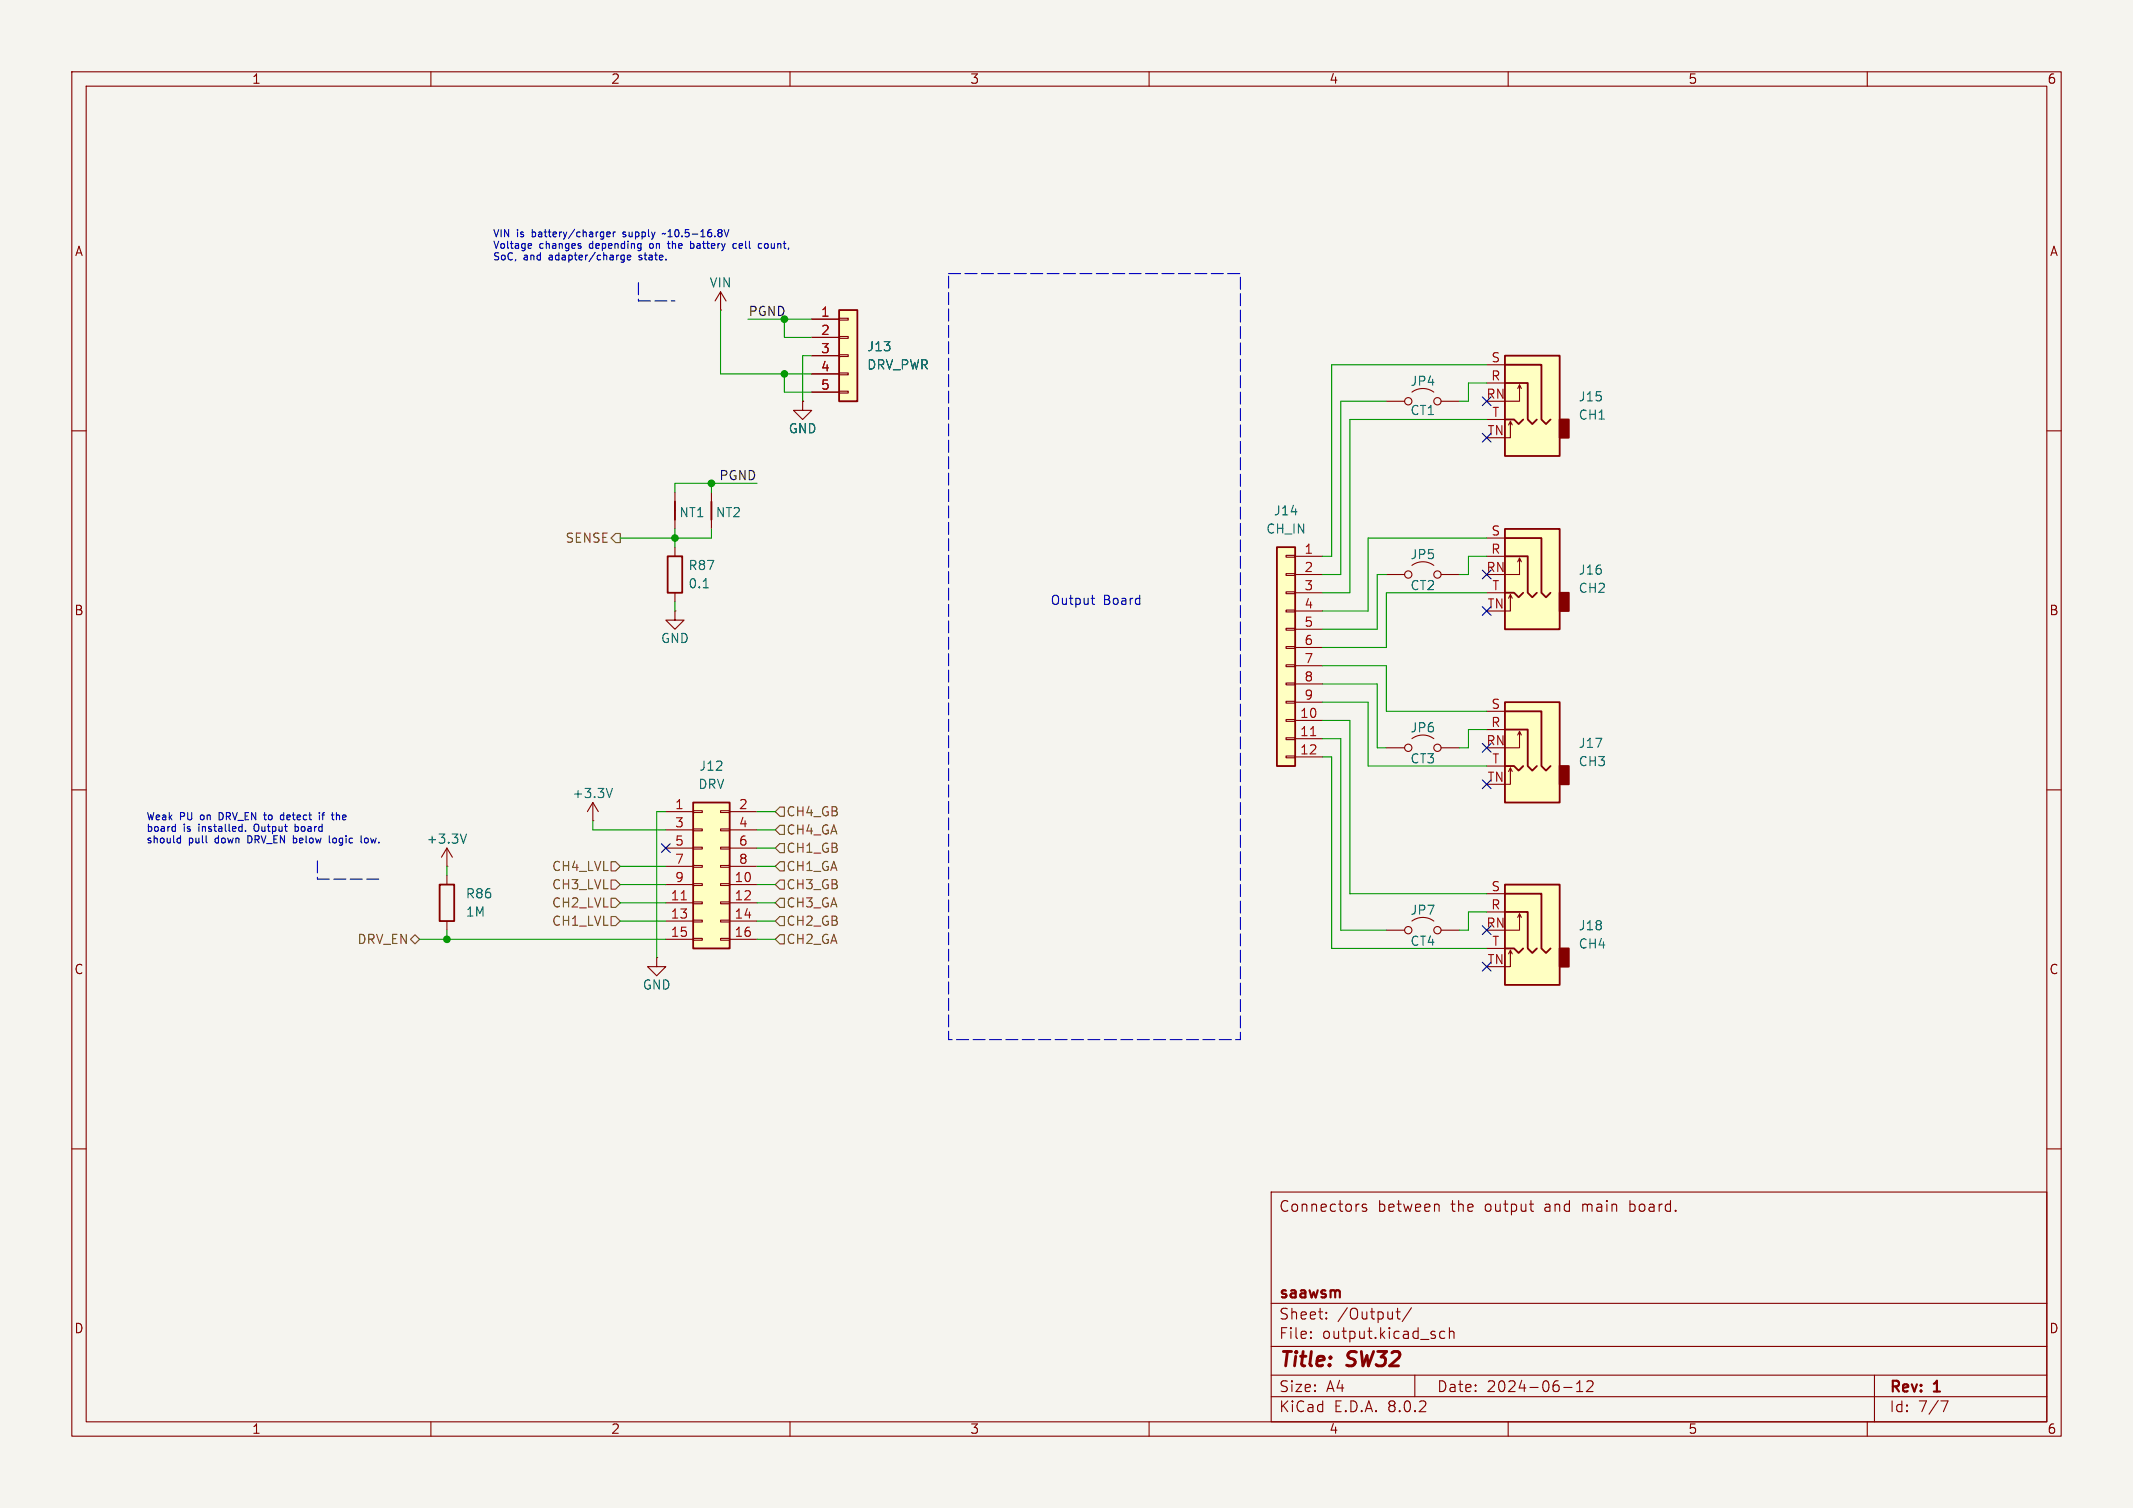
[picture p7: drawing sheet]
<svg xmlns="http://www.w3.org/2000/svg" width="297mm" height="210mm" viewBox="0 0 297 210" stroke-linecap="round" stroke-linejoin="round" font-family="sans-serif">
<path d="M0 0h297v210h-297z" fill="#f5f4ef" stroke="#f5f4ef" stroke-width=".14"/>
<g fill="none" stroke="#840000" stroke-width=".15">
<path d="M10 10h277v190h-277zM12 12h273v186h-273zM60 10v2M110 10v2M160 10v2M210 10v2M260 10v2M10 60h2M285 60h2M94 76.2v1.3M99.1 68.6v5.1M94 82.6v1.2"/>
<path d="M10 110h2M285 110h2M10 160h2M285 160h2M177 166h108v32h-108zM190.2 167.8l-.3-.1-.2 .2v.2l.5 .2 .1 .1-.1 .2-.1 .1-.4-.1M200.2 167.7l.2 .2v.8M213 167.7h.5M213.4 168.7h.1M60 198v2M110 198v2M160 198v2"/>
<path d="M177 194.5h108M177 191.5h108M177 187.5h108M177 181.5h108M182.5 186.3h.1l-.1 .1M182.5 186.3v.1M182.5 185.5v.1M182.5 185.5h.1l-.1 .1M184.7 183.6v.1M184.7 183.6h-.1l.1 .1M184.7 182.8v.1M184.7 182.8h-.1l.1 .1"/>
<path d="M194.4 182.7h.6M194.6 182.2v1.3l.1 .1 .3 .1M196.5 182.1l-1.3 2M197 191.5v3M201.2 185.5l-.5-.1-.2 .3v.4l.1 .2 .1 .1 .5-.1M201.8 185.5a.37 .37 0 0 1 .7 .1v.8M201.8 184.9v1.5M210 198v2M217.7 193.2h1.2M219.5 193.8h.9M219.5 192.7l.5-.4v1.5M221 192.4l.2-.1 .5 .1a.41 .41 0 0 1 0 .5l-.8 .9h.9"/>
<path d="M260 198v2M261 191.5v6.5M270.2 195.1h1l-.6 1.5"/>
</g>
<path d="M93 77.5h2v5.1h-2zM99.1 69.9v2.5" fill="none" stroke="#840000" stroke-width=".25"/>
<path d="M97.9 81.9h.8" fill="none" stroke="#006464" stroke-width=".15"/>
<path d="M177.8 76.2h2.5v30.5h-2.5z" fill="#ffffc2"/>
<g fill="none" stroke="#840000" stroke-width=".15">
<path d="M100.3 43.2h.1M100.3 40.6l-.7 1.3M100.3 40.6v2.6M100.3 40.6l.8 1.3M94 68.6v5.1M179.1 79.9h1.2v.2h-1.2zM179.1 77.3h1.2v.3h-1.2zM180.3 77.5h3.8M179.1 97.7h1.2v.2h-1.2zM179.1 95.1h1.2v.3h-1.2zM179.1 92.6h1.2v.2h-1.2zM179.1 90h1.2v.3h-1.2z"/>
<path d="M179.1 87.5h1.2v.3h-1.2zM179.1 85h1.2v.2h-1.2zM179.1 82.4h1.2v.3h-1.2zM180.3 80h3.8M180.3 82.6h3.8M180.3 85.1h3.8M180.3 87.6h3.8M180.3 90.2h3.8M180.3 92.7h3.8M180.3 95.3h3.8M180.3 97.8h3.8M179.1 105.3h1.2v.2h-1.2z"/>
<path d="M179.1 102.7h1.2v.3h-1.2zM179.1 100.2h1.2v.3h-1.2zM180.3 100.3h3.8M180.3 102.9h3.8M180.3 105.4h3.8"/>
</g>
<path d="M94 69.9v2.5M177.8 76.2h2.5v30.5h-2.5z" fill="none" stroke="#840000" stroke-width=".25"/>
<path d="M182.5 102.5h.7" fill="none" stroke="#a90000" stroke-width=".15"/>
<path d="M209.5 73.7h7.7v13.9h-7.7z" fill="#ffffc2"/>
<path d="M217.2 82.6h1.2v2.5h-1.2z" fill="#840000" stroke="#840000" stroke-width=".25"/>
<g fill="none" stroke="#840000" stroke-width=".15">
<path d="M207 77.5h2.5M207 74.9h2.5M211.6 77.7l-.3 .5M211.8 78.2l-.2-.5v2.3h-2.1M207 82.6h2.5M210.3 82.8l-.2 .5M210.6 83.3l-.3-.5v2.3h-.8M193 129.5h2.6M196.6 128.3a2.54 2.54 0 0 1 3 0M200.7 129.5h2.5"/>
<circle cx="196.1" cy="129.5" r=".51"/>
<circle cx="200.2" cy="129.5" r=".51"/>
</g>
<path d="M209.5 73.7h7.7v13.9h-7.7zM209.5 77.5h3.2v5.1l.7 .6 .6-.6M209.5 74.9h5.1v7.7l.7 .6 .6-.6M209.5 82.6h1.3l.7 .6 .6-.6" fill="none" stroke="#840000" stroke-width=".25"/>
<path d="M209.5 123.2h7.7v14h-7.7z" fill="#ffffc2"/>
<path d="M217.2 132.1h1.2v2.5h-1.2z" fill="#840000" stroke="#840000" stroke-width=".25"/>
<g fill="none" stroke="#840000" stroke-width=".15">
<path d="M111.8 55.9v1.3h1.2l-1.2 1.2-1.3-1.2h1.3M111.8 55.9h.1M82.5 114.3h.1M82.5 111.8l-.7 1.2M82.5 111.8v2.5M82.5 111.8l.8 1.2M207 127h2.5M207 124.5h2.5M207 132.1h2.5M210.3 132.3l-.2 .5M210.6 132.8l-.3-.5v2.3h-.8M211.6 127.3l-.3 .5"/>
<path d="M211.8 127.8l-.2-.5v2.2h-2.1"/>
</g>
<path d="M209.5 123.2h7.7v14h-7.7zM209.5 132.1h1.3l.7 .6 .6-.6M209.5 127h3.2v5.1l.7 .6 .6-.6M209.5 124.5h5.1v7.6l.7 .6 .6-.6" fill="none" stroke="#840000" stroke-width=".25"/>
<path d="M85.3 109.8l-.5 1.3" fill="none" stroke="#006464" stroke-width=".15"/>
<path d="M96.5 111.8h5.1v20.3h-5.1z" fill="#ffffc2"/>
<g fill="none" stroke="#840000" stroke-width=".15">
<path d="M92.7 113h3.8M92.7 115.6h3.8M92.7 118.1h3.8M96.5 118h1.3v.2h-1.3zM96.5 115.4h1.3v.3h-1.3zM96.5 112.9h1.3v.3h-1.3zM100.3 118h1.3v.2h-1.3zM100.3 115.4h1.3v.3h-1.3zM100.3 112.9h1.3v.3h-1.3zM101.6 113h3.8M101.6 115.6h3.8M101.6 118.1h3.8"/>
<path d="M92.7 123.2h3.8M92.7 125.7h3.8M92.7 128.3h3.8M92.7 130.8h3.8M92.7 120.7h3.8M96.5 130.7h1.3v.2h-1.3zM96.5 128.1h1.3v.3h-1.3zM96.5 125.6h1.3v.3h-1.3zM96.5 123.1h1.3v.2h-1.3zM96.5 120.5h1.3v.3h-1.3zM100.3 130.7h1.3v.2h-1.3zM100.3 128.1h1.3v.3h-1.3z"/>
<path d="M100.3 125.6h1.3v.3h-1.3zM100.3 123.1h1.3v.2h-1.3zM100.3 120.5h1.3v.3h-1.3zM101.6 123.2h3.8M101.6 125.7h3.8M101.6 128.3h3.8M101.6 130.8h3.8M101.6 120.7h3.8"/>
</g>
<path d="M96.5 111.8h5.1v20.3h-5.1z" fill="none" stroke="#840000" stroke-width=".25"/>
<path d="M94.9 125.3h.7" fill="none" stroke="#a90000" stroke-width=".15"/>
<path d="M116.8 43.2h2.6v12.7h-2.6z" fill="#ffffc2"/>
<path d="M113 44.5h3.8M113 47h3.8M113 49.5h3.8M113 52.1h3.8M113 54.6h3.8M116.8 54.5h1.3v.2h-1.3zM116.8 51.9h1.3v.3h-1.3zM116.8 49.4h1.3v.3h-1.3zM116.8 46.9h1.3v.2h-1.3zM116.8 44.3h1.3v.3h-1.3z" fill="none" stroke="#840000" stroke-width=".15"/>
<path d="M116.8 43.2h2.6v12.7h-2.6z" fill="none" stroke="#840000" stroke-width=".25"/>
<path d="M209.5 97.8h7.7v14h-7.7z" fill="#ffffc2"/>
<path d="M217.2 106.7h1.2v2.5h-1.2z" fill="#840000" stroke="#840000" stroke-width=".25"/>
<g fill="none" stroke="#840000" stroke-width=".15">
<path d="M94 85.1v1.3h1.2l-1.2 1.2-1.3-1.2h1.3M94 85.1h.1M207 99.1h2.5M193 104.1h2.6M196.6 102.9a2.54 2.54 0 0 1 3 0M200.7 104.1h2.5M207 101.6h2.5M207 106.7h2.5M210.3 106.9l-.2 .5M210.6 107.4l-.3-.5v2.3h-.8M211.6 101.9l-.3 .5M211.8 102.4l-.2-.5v2.2h-2.1"/>
<circle cx="196.1" cy="104.1" r=".51"/>
<circle cx="200.2" cy="104.1" r=".51"/>
</g>
<path d="M209.5 97.8h7.7v14h-7.7zM209.5 99.1h5.1v7.6l.7 .6 .6-.6M209.5 106.7h1.3l.7 .6 .6-.6M209.5 101.6h3.2v5.1l.7 .6 .6-.6" fill="none" stroke="#840000" stroke-width=".25"/>
<path d="M209.5 49.5h7.7v14h-7.7z" fill="#ffffc2"/>
<path d="M217.2 58.4h1.2v2.6h-1.2z" fill="#840000" stroke="#840000" stroke-width=".25"/>
<g fill="none" stroke="#840000" stroke-width=".15">
<path d="M111.8 55.9h.1M113 44.5h3.8M113 47h3.8M113 49.5h3.8M113 52.1h3.8M113 54.6h3.8M193 55.9h2.6M196.6 54.6a2.54 2.54 0 0 1 3 0M200.7 55.9h2.5M207 53.3h2.5M207 50.8h2.5M207 58.4h2.5"/>
<path d="M210.3 58.7l-.2 .5M210.6 59.2l-.3-.5v2.3h-.8M211.6 53.6l-.3 .5M211.8 54.1l-.2-.5v2.3h-2.1M196.6 78.7a2.54 2.54 0 0 1 3 0M193 80h2.6M200.7 80h2.5M62.2 118.1l-.7 1.3M62.2 118.1v2.6M62.2 118.1l.8 1.3M62.2 120.7h.1M62.2 121.9v1.3"/>
<path d="M62.2 128.3v1.2M91.4 133.4v1.2h1.3l-1.3 1.3-1.2-1.3h1.2M91.4 133.4h.1"/>
<circle cx="196.1" cy="55.9" r=".51"/>
<circle cx="200.2" cy="55.9" r=".51"/>
<circle cx="196.1" cy="80" r=".51"/>
<circle cx="200.2" cy="80" r=".51"/>
</g>
<path d="M209.5 49.5h7.7v14h-7.7zM209.5 58.4h1.3l.7 .7 .6-.7M209.5 53.3h3.2v5.1l.7 .7 .6-.7M209.5 50.8h5.1v7.6l.7 .7 .6-.7M61.2 123.2h2v5.1h-2z" fill="none" stroke="#840000" stroke-width=".25"/>
<path d="M65 116.1l-.5 1.3" fill="none" stroke="#006464" stroke-width=".15"/>
<g fill="none" stroke="#725600" stroke-width=".15">
<path d="M85.7 74.3h.7v1.3h-.7l-.6-.7zM107.9 115.6l.7-.7h.6v1.3h-.6zM108.6 112.4h.6v1.3h-.6l-.7-.7zM108.6 117.5h.6v1.2h-.6l-.7-.6zM57.8 130.2l.6 .6-.6 .6-.7-.6zM85.1 125.1h.6l.7 .6-.7 .7h-.6zM85.1 127.6h.6l.7 .7-.7 .6h-.6zM85.1 120h.6l.7 .7-.7 .6h-.6zM85.1 122.6h.6l.7 .6-.7 .6h-.6zM107.9 123.2l.7-.6h.6v1.2h-.6zM108.6 127.6h.6v1.3h-.6l-.7-.6zM108.6 120h.6v1.3h-.6l-.7-.6z"/>
<path d="M108.6 130.2h.6v1.2h-.6l-.7-.6zM108.6 125.1h.6v1.3h-.6l-.7-.7z"/>
</g>
<g fill="none" stroke="#0000c2" stroke-width=".15">
<path d="M73.7 33.9l.3 .1v.2l-.5 .1M74 34.5l-.3 .1M80.8 34.3l.1 .1-.1 .2M80.8 33.9l.1 .1M84.5 32.6l.5-.1-.1-.1-.3-.1-.1 .2v.4h.4M85.4 32.3v.7M85.7 32.3l-.3 .2M86.4 36l.2 .2 .3-.1M86.7 32.9l.1 .1M86.8 32.4v.2M86.9 35.6l-.3-.1-.2 .2M86.9 35.5v.8l-.2 .2h-.2"/>
<path d="M87.3 35.9l.5-.1v-.2l-.3-.1-.2 .2 .1 .4h.4M89 36.1l.1 .1M89 35.6v.2M89.2 33.9l.1 .1M89.3 33.9v.8l-.1 .2M89.3 34.5l-.1 .1M90.5 34v.5M92.7 32.5l-.5 .1M92.9 33.9h.4M93.1 33.6v.8l.2 .2M96.2 34l.2-.1 .2 .2-.1 .4h-.3M96.2 33.6v1"/>
<path d="M100.8 32l.4 1 .3-1M102.5 34l-.2-.1-.2 .2 .1 .4h.3M105.8 33.9l.3 .1M106.1 34.5l-.3 .1M106.8 33.9l-.3 .1-.1 .1 .1 .4 .3 .1M151.9 83.3h.5M152.1 82.9v1.1l.1 .1 .2 .1M24.1 115.1l.3 .1M24.4 114.8v1M24.4 115.7l-.3 .1M24.8 117.3h.3M24.8 116.8h.3"/>
<path d="M25.1 116.4v1M30.8 113.2h-.3v1h.3M34.2 115.7v.1M34.8 116.4h-.3v1h.3M35.4 114.9a.77 .77 0 0 0 .1 .8M39.1 114.1h.4M39.1 113.5h.4M39.5 113.2v1M41.1 115.7l.3 .1M41.1 114.8v1M41.4 115.1l-.3 .1M44.5 113.2v.1"/>
<path d="M44.5 113.5v.7M44.8 113.5h.4M45.2 113.2l-.3 .1v.9M45.8 116.4v.8l.2 .2M46.4 116.8l-.1 .1 .1 .4M46.8 113.6l.3-.1 .2 .1M46.8 113.2v1M50.3 116.4v.8l.1 .2M51.2 116.8l-.3-.1-.1 .2v.4l.1 .1 .3-.1"/>
</g>
<path d="M88.9 39.4v2.5M132.1 38.1h40.6v106.7h-40.6zM88.9 41.9h5.1M44.2 119.9v2.5M44.2 122.4h8.9" fill="none" stroke="#0000c2" stroke-width=".15" stroke-dasharray="1.7 .6"/>
<g fill="none" stroke="#009600" stroke-width=".15">
<path d="M100.3 43.2v8.9h12.7M104.1 44.5h8.9M109.2 44.5v2.5h3.8M109.2 52.1v2.5h3.8M113 49.5h-1.2v6.4M193 55.9h-6.3v24.1h-2.6M207 50.8h-21.6v26.7h-1.3M207 58.4h-19v24.2h-3.9M207 53.3h-2.5v2.6h-1.3M94 73.7v2.5M99.1 67.3v1.3M99.1 73.7v1.2h-12.7"/>
<path d="M105.4 67.3h-11.4v1.3M207 77.5h-2.5v2.5h-1.3M207 74.9h-16.5v10.2h-6.4M94 83.8v1.3M184.1 95.3h7.7v8.8h1.2M184.1 97.8h6.4v8.9h16.5M184.1 92.7h8.9v6.4h14M193 80h-1.2v7.6h-7.7M207 82.6h-14v7.6h-8.9M82.5 114.3v1.3h10.2M92.7 113h-1.3v20.4M105.4 113h2.5"/>
<path d="M105.4 118.1h2.5M105.4 115.6h2.5M184.1 102.9h2.6v26.6h6.3M184.1 100.3h3.9v24.2h19M184.1 105.4h1.3v26.7h21.6M207 101.6h-2.5v2.5h-1.3M58.4 130.8h34.3M62.2 120.7v1.2M62.2 129.5v1.3M86.4 128.3h6.3M86.4 125.7h6.3M86.4 120.7h6.3"/>
<path d="M86.4 123.2h6.3M105.4 128.3h2.5M105.4 130.8h2.5M105.4 125.7h2.5M105.4 120.7h2.5M105.4 123.2h2.5M207 127h-2.5v2.5h-1.3"/>
</g>
<g fill="none" stroke="#000084" stroke-width=".15">
<path d="M206.4 55.3l1.2 1.2M207.6 55.3l-1.2 1.2M206.4 60.4l1.2 1.2M206.4 79.4l1.2 1.2M207.6 60.4l-1.2 1.2M207.6 79.4l-1.2 1.2M206.4 84.5l1.2 1.2M207.6 84.5l-1.2 1.2M92.1 117.5l1.2 1.2M93.3 117.5l-1.2 1.2M206.4 108.6l1.2 1.2M206.4 103.5l1.2 1.2"/>
<path d="M207.6 108.6l-1.2 1.2M207.6 103.5l-1.2 1.2M206.4 128.9l1.2 1.2M206.4 134l1.2 1.2M207.6 128.9l-1.2 1.2M207.6 134l-1.2 1.2"/>
</g>
<g fill="#009600" stroke="#009600" stroke-width=".15">
<circle cx="109.2" cy="44.5" r=".46"/>
<circle cx="109.2" cy="52.1" r=".46"/>
<circle cx="99.1" cy="67.3" r=".46"/>
<circle cx="94" cy="74.9" r=".46"/>
<circle cx="62.2" cy="130.8" r=".46"/>
</g>
<g font-size="2.8" fill="#840000">
<text x="178" y="190.9">Title:</text>
<text x="187.7" y="190.9">SW32</text>
</g>
<g font-size="2.1" fill="#840000">
<text x="178" y="169">Connectors</text>
<text x="191.8" y="169">between</text>
<text x="202.1" y="169">the</text>
<text x="206.9" y="169">output</text>
<text x="215.3" y="169">and</text>
<text x="220.7" y="169">main</text>
<text x="227.4" y="169">board.</text>
<text x="178" y="184">Sheet:</text>
<text x="178" y="181.2">saawsm</text>
<text x="186.2" y="184">/Output/</text>
<text x="178" y="186.7">File:</text>
<text x="184.1" y="186.7">output.kicad_sch</text>
<text x="178" y="196.9">KiCad</text>
<text x="178" y="194.1">Size:</text>
<text x="184.7" y="194.1">A4</text>
<text x="185.7" y="196.9">E.D.A.</text>
<text x="193.3" y="196.9">8.0.2</text>
<text x="200" y="194.1">Date:</text>
<text x="207" y="194.1">2024-06-12</text>
<text x="263" y="194.3">Rev:</text>
<text x="263" y="196.9">Id:</text>
<text x="267.1" y="196.9">7/7</text>
<text x="269.4" y="194.3">1</text>
</g>
<g font-size="1.8" fill="#840000">
<text x="35" y="11.9">1</text>
<text x="85" y="11.9">2</text>
<text x="135" y="11.9">3</text>
<text x="185" y="11.9">4</text>
<text x="235" y="11.9">5</text>
<text x="285" y="11.9">6</text>
<text x="10.3" y="35.9">A</text>
<text x="285.3" y="35.9">A</text>
<text x="10.3" y="85.9">B</text>
<text x="285.3" y="85.9">B</text>
<text x="10.3" y="135.9">C</text>
<text x="285.3" y="135.9">C</text>
<text x="10.3" y="185.9">D</text>
<text x="285.3" y="185.9">D</text>
<text x="35" y="199.9">1</text>
<text x="85" y="199.9">2</text>
<text x="135" y="199.9">3</text>
<text x="185" y="199.9">4</text>
<text x="235" y="199.9">5</text>
<text x="285" y="199.9">6</text>
</g>
<g font-size="1.8" fill="#006464">
<text x="98.7" y="40.2">VIN</text>
<text x="120.7" y="49.1">J13</text>
<text x="120.7" y="51.7">DRV_PWR</text>
<text x="196.3" y="53.9">JP4</text>
<text x="196.3" y="58">CT1</text>
<text x="219.7" y="56.1">J15</text>
<text x="219.7" y="58.6">CH1</text>
<text x="109.7" y="60.6">GND</text>
<text x="177.3" y="72">J14</text>
<text x="94.5" y="72.2">NT1</text>
<text x="99.6" y="72.2">NT2</text>
<text x="176.2" y="74.5">CH_IN</text>
<text x="95.8" y="79.6">R87</text>
<text x="95.8" y="82.1">0.1</text>
<text x="196.3" y="78.1">JP5</text>
<text x="196.3" y="82.4">CT2</text>
<text x="219.7" y="80.2">J16</text>
<text x="219.7" y="82.8">CH2</text>
<text x="91.9" y="89.8">GND</text>
<text x="97.3" y="107.5">J12</text>
<text x="196.3" y="102.2">JP6</text>
<text x="196.3" y="106.5">CT3</text>
<text x="219.7" y="104.4">J17</text>
<text x="219.7" y="106.9">CH3</text>
<text x="79.6" y="111.4">+3.3V</text>
<text x="97.1" y="110.1">DRV</text>
<text x="59.3" y="117.7">+3.3V</text>
<text x="64.8" y="125.3">R86</text>
<text x="64.8" y="127.9">1M</text>
<text x="196.3" y="127.6">JP7</text>
<text x="196.3" y="131.9">CT4</text>
<text x="219.7" y="129.8">J18</text>
<text x="219.7" y="132.3">CH4</text>
<text x="89.4" y="138">GND</text>
</g>
<g font-size="1.8" fill="#0f0f0f">
<text x="104.1" y="44.1">PGND</text>
<text x="100.1" y="67">PGND</text>
</g>
<g font-size="1.8" fill="#a90000">
<text x="114.2" y="44.2">1</text>
<text x="114.2" y="46.7">2</text>
<text x="114.2" y="49.3">3</text>
<text x="114.2" y="51.8">4</text>
<text x="207.5" y="53.1">R</text>
<text x="207.6" y="50.5">S</text>
<text x="114.2" y="54.4">5</text>
<text x="206.9" y="55.6">RN</text>
<text x="207.7" y="58.2">T</text>
<text x="207" y="60.7">TN</text>
<text x="181.5" y="77.2">1</text>
<text x="207.5" y="77.2">R</text>
<text x="207.6" y="74.7">S</text>
<text x="181.5" y="79.8">2</text>
<text x="181.5" y="82.3">3</text>
<text x="206.9" y="79.8">RN</text>
<text x="207.7" y="82.3">T</text>
<text x="181.5" y="84.8">4</text>
<text x="181.5" y="87.4">5</text>
<text x="181.5" y="89.9">6</text>
<text x="207" y="84.8">TN</text>
<text x="181.5" y="92.5">7</text>
<text x="181.5" y="95">8</text>
<text x="180.9" y="100.1">10</text>
<text x="181.5" y="97.5">9</text>
<text x="207.5" y="101.3">R</text>
<text x="207.6" y="98.8">S</text>
<text x="180.9" y="102.6">11</text>
<text x="180.9" y="105.2">12</text>
<text x="206.9" y="103.9">RN</text>
<text x="207.7" y="106.4">T</text>
<text x="93.9" y="112.8">1</text>
<text x="102.8" y="112.8">2</text>
<text x="207" y="109">TN</text>
<text x="93.9" y="115.3">3</text>
<text x="93.9" y="117.9">5</text>
<text x="102.8" y="115.3">4</text>
<text x="102.8" y="117.9">6</text>
<text x="93.3" y="125.5">11</text>
<text x="93.9" y="120.4">7</text>
<text x="93.9" y="122.9">9</text>
<text x="102.2" y="122.9">10</text>
<text x="102.2" y="125.5">12</text>
<text x="102.8" y="120.4">8</text>
<text x="207.6" y="124.2">S</text>
<text x="93.3" y="128">13</text>
<text x="93.3" y="130.6">15</text>
<text x="102.2" y="128">14</text>
<text x="102.2" y="130.6">16</text>
<text x="206.9" y="129.3">RN</text>
<text x="207.5" y="126.7">R</text>
<text x="207.7" y="131.8">T</text>
<text x="207" y="134.4">TN</text>
</g>
<g font-size="1.8" fill="#725600">
<text x="78.6" y="75.8">SENSE</text>
<text x="109.4" y="113.9">CH4_GB</text>
<text x="109.4" y="116.4">CH4_GA</text>
<text x="109.4" y="119">CH1_GB</text>
<text x="76.8" y="121.5">CH4_LVL</text>
<text x="76.8" y="124.1">CH3_LVL</text>
<text x="109.4" y="124.1">CH3_GB</text>
<text x="109.4" y="121.5">CH1_GA</text>
<text x="49.7" y="131.7">DRV_EN</text>
<text x="76.8" y="126.6">CH2_LVL</text>
<text x="76.8" y="129.1">CH1_LVL</text>
<text x="109.4" y="129.1">CH2_GB</text>
<text x="109.4" y="131.7">CH2_GA</text>
<text x="109.4" y="126.6">CH3_GA</text>
</g>
<g font-size="1.8" fill="#0000c2">
<text x="146.2" y="84.3">Output</text>
<text x="153.6" y="84.3">Board</text>
</g>
<g font-size="1.4" fill="#0000c2">
<text x="68.6" y="33.1">VIN</text>
<text x="68.6" y="34.7">Voltage</text>
<text x="72" y="33.1">is</text>
<text x="74.3" y="33.1">battery/charger</text>
<text x="75.1" y="34.7">changes</text>
<text x="82.3" y="34.7">depending</text>
<text x="87.2" y="33.1">supply</text>
<text x="90.9" y="34.7">on</text>
<text x="93" y="33.1">~10.5-16.8V</text>
<text x="93.8" y="34.7">the</text>
<text x="97.1" y="34.7">battery</text>
<text x="103.3" y="34.7">cell</text>
<text x="107.1" y="34.7">count,</text>
<text x="68.6" y="36.3">SoC,</text>
<text x="72.9" y="36.3">and</text>
<text x="76.7" y="36.3">adapter/charge</text>
<text x="89.4" y="36.3">state.</text>
<text x="20.3" y="114.4">Weak</text>
<text x="20.3" y="116">board</text>
<text x="20.3" y="117.7">should</text>
<text x="25.1" y="114.4">PU</text>
<text x="25.6" y="116">is</text>
<text x="26.3" y="117.7">pull</text>
<text x="27.9" y="116">installed.</text>
<text x="28.1" y="114.4">on</text>
<text x="30.2" y="117.7">down</text>
<text x="30.9" y="114.4">DRV_EN to</text>
<text x="34.9" y="117.7">DRV_EN below</text>
<text x="35.9" y="116">Output</text>
<text x="40" y="114.4">detect</text>
<text x="41.8" y="116">board</text>
<text x="45.7" y="114.4">if</text>
<text x="46.8" y="117.7">logic</text>
<text x="47.7" y="114.4">the</text>
<text x="51.5" y="117.7">low.</text>
</g>
</svg>
